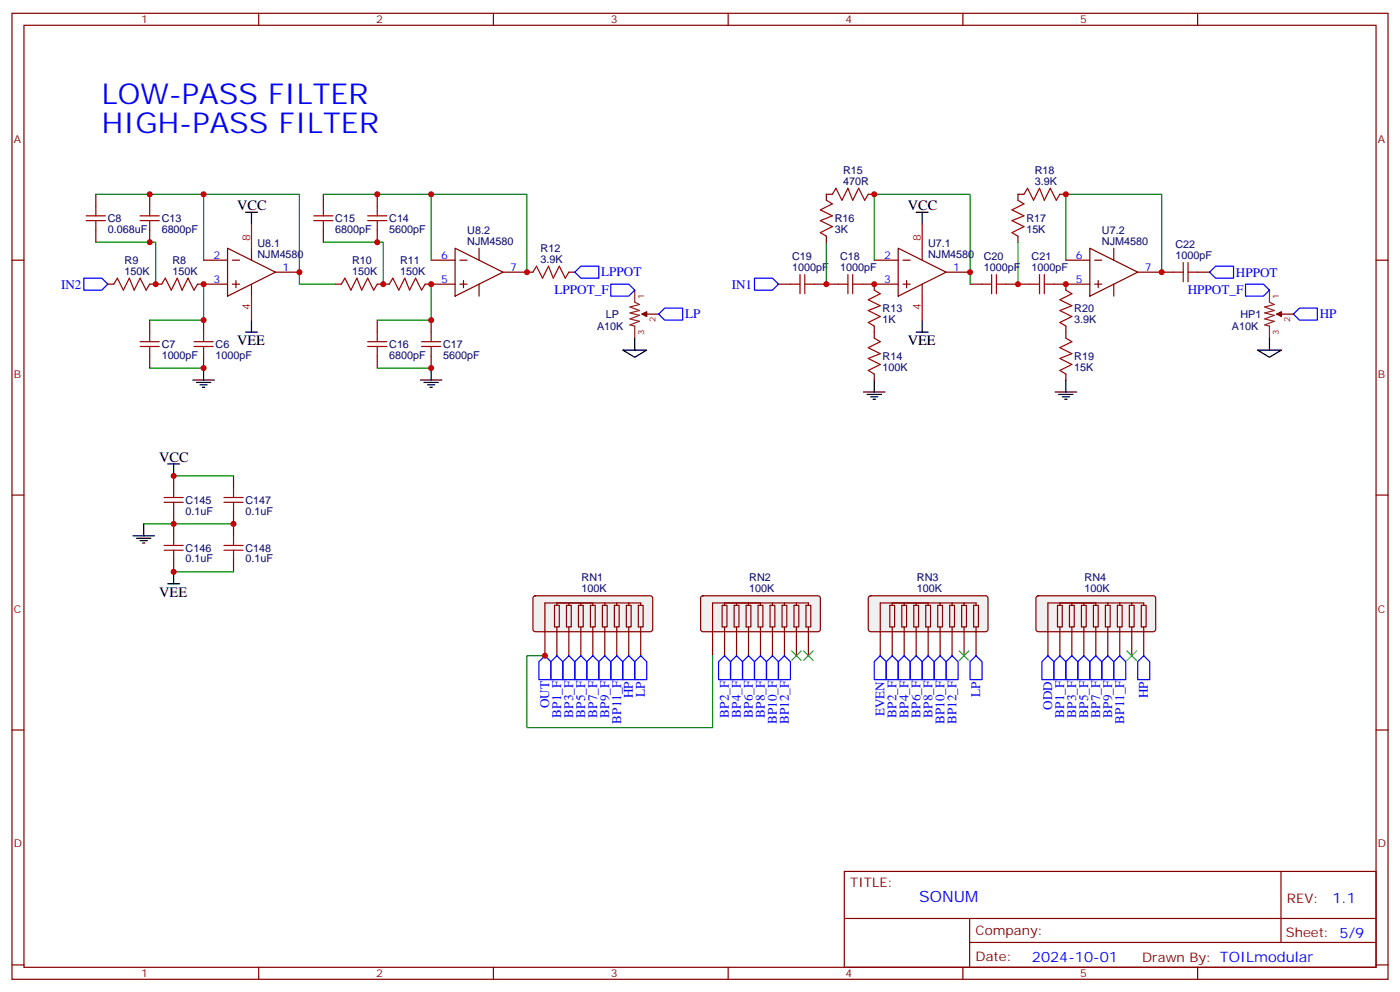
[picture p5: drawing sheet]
<svg xmlns="http://www.w3.org/2000/svg" width="412mm" height="292mm" viewBox="0 0 412 292" stroke-linecap="round" stroke-linejoin="round" font-family="sans-serif">
<g fill="none" stroke="#870000" stroke-width=".35">
<path d="M3.5 3.9h405.4v284.4h-405.4zM7.1 7.4h398.2v277.3h-398.2zM76.2 3.9v3.5M145.3 3.9v3.5M214.5 3.9v3.5M283.6 3.9v3.5M352.8 3.9v3.5M28.2 57.2v3.5M44.1 57.2v3.5M95.2 57.2v3.5M111.1 57.2v3.5M245.2 57.2h-1.8v1.7"/>
<path d="M255.8 57.2h1.7M301.6 57.2h-1.7v1.7M312.2 57.2h1.8M3.5 76.6h3.6M28.2 67.8v3.5M44.1 67.8v3.5M60 76.6h7M67 73.1l14.1 7-14.1 7.1zM68.4 76.6h2.2M74.1 73.1v3.5M95.2 67.8v3.5M111.1 67.8v3.5"/>
<path d="M127 76.6h7.1M134.1 73.1l14.1 7-14.1 7.1zM135.5 76.6h2.1M141.1 73.1v3.5M243.4 69.5v1.8M257.5 76.6h7.1M264.6 73.1l14.1 7-14.1 7.1zM266 76.6h2.1M271.6 73.1v3.5M299.9 69.5v1.8M314 76.6h7M321 73.1l14.1 7-14.1 7.1z"/>
<path d="M322.4 76.6h2.2M328.1 73.1v3.5M405.3 76.6h3.6M31.7 83.6h1.8M44.1 83.6h3.5M44.1 94.2v3.6M58.2 83.6h8.8M60 94.2v3.6M68.4 83.6h2.2M69.5 82.6v2.1M74.1 83.6v3.6M81.1 80.1h7.1"/>
<path d="M98.8 83.6h1.7M111.1 83.6h3.6M111.1 94.2v3.6M125.2 83.6h8.9M127 94.2v3.6M135.5 83.6h2.1M136.5 82.6v2.1M141.1 83.6v3.6M148.2 80.1h8.8M167.6 80.1h1.7M190.5 92.5h3.5M229.3 83.6h3.5"/>
<path d="M239.9 83.6h7M254 83.6h10.6M257.5 83.6v1.8M257.5 96v3.5M266 83.6h2.1M267.1 82.6v2.1M271.6 83.6v3.6M278.7 80.1h7.1M285.8 83.6h3.5M296.3 83.6h7.1M310.4 83.6h10.6M314 83.6v1.8"/>
<path d="M314 96v3.5M322.4 83.6h2.2M323.5 82.6v2.1M328.1 83.6v3.6M335.1 80.1h10.6M352.8 80.1h3.5M377.5 92.5h3.5M44.1 104.8v3.5M60 104.8v3.5M111.1 104.8v3.5M127 104.8v3.5M257.5 110.1v1.8"/>
<path d="M314 110.1v1.8M3.5 145.7h3.6M51.2 140.1v3.5M51.2 150.7v7M68.8 140.1v3.5M68.8 150.7v7M405.3 145.7h3.6M51.2 164.8v3.5M68.8 164.8v3.5M3.5 214.9h3.6M405.3 214.9h3.6M248.7 256.5h156.6v28.2h-156.6z"/>
<path d="M377.3 256.5v20.9M248.7 270.4h156.5M285.6 277.4h119.6M285.6 270.4v14.1M3.5 284h3.6M76.2 284.7v3.6M145.3 284.7v3.6M214.5 284.7v3.6M283.6 284.7v3.6M352.8 284.7v3.6M405.3 284h3.6"/>
</g>
<g fill="none" stroke="#008700" stroke-width=".35">
<path d="M28.2 57.2h31.8M95.2 57.2h31.8M28.2 71.3h17.7v12.3M60 76.6v-19.4h28.2v26.4h10.6M95.2 71.3h17.7v12.3M127 76.6v-19.4h28.2v22.9M243.4 71.3v12.3M257.5 76.6v-19.4h28.3v26.4M299.9 71.3v12.3M314 76.6v-19.4h28.2v22.9M60 83.6v10.6h-15.9M127 83.6v10.6h-15.9"/>
<path d="M44.1 108.3h15.9M111.1 108.3h15.9M42.3 154.2h26.5M51.2 140.1h17.6M51.2 168.3h17.6"/>
</g>
<g fill="none" stroke="#000" stroke-width=".35">
<path d="M72.3 62.5h3.5M74.1 62.5v3.5M269.9 62.5h3.5M271.6 62.5v3.5M72.3 97.8h3.5M74.1 94.2v3.6M269.9 97.8h3.5M271.6 94.2v3.6M56.8 111.9h6.3M57.9 112.6h4.2M58.9 113.3h2.1M59.6 114h.7"/>
<path d="M60 108.3v3.6M123.8 111.9h6.4M124.9 112.6h4.2M125.9 113.3h2.2M126.6 114h.8M127 108.3v3.6M254.4 115.4h6.3M255.4 116.1h4.2M256.5 116.8h2.1M257.2 117.5h.7M257.5 111.9v3.5M310.8 115.4h6.3"/>
<path d="M311.9 116.1h4.2M312.9 116.8h2.1M313.6 117.5h.7M314 111.9v3.5M49.4 136.6h3.5M51.2 136.6v3.5M39.2 157.7h6.3M40.2 158.4h4.2M41.3 159.1h2.1M42 159.8h.7M42.3 154.2v3.5M49.4 171.8h3.5"/>
<path d="M51.2 168.3v3.5"/>
</g>
<g fill="none" stroke="#a10000" stroke-width=".35">
<path d="M243.4 58.9l1.8 1.1-3.5 1.8 3.5 1.7-3.5 1.4 3.5 1.8-3.5 1.8 1.7 1M245.2 57.2l1-1.8 1.8 3.5 1.8-3.5 1.4 3.5 1.7-3.5 1.8 3.5 1.1-1.7M299.9 58.9l1.7 1.1-3.5 1.8 3.5 1.7-3.5 1.4 3.5 1.8-3.5 1.8 1.8 1M301.6 57.2l1.1-1.8 1.7 3.5 1.8-3.5 1.4 3.5 1.8-3.5 1.7 3.5 1.1-1.7M25.4 63.5h5.6M25.4 64.9h5.6M28.2 60.7v2.8M28.2 64.9v2.9M41.3 63.5h5.6M41.3 64.9h5.6M44.1 60.7v2.8M44.1 64.9v2.9"/>
<path d="M92.4 63.5h5.7M92.4 64.9h5.7M95.2 60.7v2.8M95.2 64.9v2.9M108.3 63.5h5.6M108.3 64.9h5.6M111.1 60.7v2.8M111.1 64.9v2.9M348.5 77.3v5.6M350 77.3v5.6M33.5 83.6l1.1-1.7 1.7 3.5 1.8-3.5 1.4 3.5 1.8-3.5 1.7 3.5 1.1-1.8M44.1 97.8v2.8"/>
<path d="M47.6 83.6l1.1-1.7 1.7 3.5 1.8-3.5 1.4 3.5 1.8-3.5 1.7 3.5 1.1-1.8M60 97.8v2.8M100.5 83.6l1.1-1.7 1.8 3.5 1.7-3.5 1.4 3.5 1.8-3.5 1.8 3.5 1-1.8M111.1 97.8v2.8M114.7 83.6l1-1.7 1.8 3.5 1.7-3.5 1.4 3.5 1.8-3.5 1.8 3.5 1-1.8M127 97.8v2.8M157 80.1l1-1.7 1.8 3.5 1.8-3.5 1.4 3.5 1.7-3.5 1.8 3.5 1.1-1.8M232.8 83.6h2.9M235.7 80.8v5.7M237.1 83.6h2.8M237.1 80.8v5.7M246.9 83.6h2.9"/>
<path d="M249.8 80.8v5.7M251.2 83.6h2.8M251.2 80.8v5.7M257.5 99.5l1.8 1.1-3.5 1.7 3.5 1.8-3.5 1.4 3.5 1.8-3.5 1.7 1.7 1.1M257.5 85.4l1.8 1.1-3.5 1.7 3.5 1.8-3.5 1.4 3.5 1.8-3.5 1.7 1.7 1.1M289.3 83.6h2.8M292.1 80.8v5.7M293.5 83.6h2.8M293.5 80.8v5.7M303.4 83.6h2.8M306.2 80.8v5.7M307.6 83.6h2.8"/>
<path d="M307.6 80.8v5.7M314 85.4l1.7 1.1-3.5 1.7 3.5 1.8-3.5 1.4 3.5 1.8-3.5 1.7 1.8 1.1M314 99.5l1.7 1.1-3.5 1.7 3.5 1.8-3.5 1.4 3.5 1.8-3.5 1.7 1.8 1.1M345.7 80.1h2.8M350 80.1h2.8M41.3 100.6h5.6M41.3 102h5.6M44.1 102v2.8M57.1 100.6h5.7M57.1 102h5.7M60 102v2.8M108.3 100.6h5.6"/>
<path d="M108.3 102h5.6M111.1 102v2.8M124.2 100.6h5.6M124.2 102h5.6M127 102v2.8M48.3 146.4h5.7M48.3 147.8h5.7M51.2 143.6v2.8M51.2 147.8v2.9M51.2 157.7v2.8M66 146.4h5.6M66 147.8h5.6"/>
<path d="M68.8 143.6v2.8M68.8 147.8v2.9M68.8 157.7v2.8M48.3 160.5h5.7M48.3 162h5.7M51.2 162v2.8M66 160.5h5.6M66 162h5.6M68.8 162v2.8"/>
</g>
<path d="M187 85.4v3.5l1.4 .7-2.8 .7 2.8 1.1-2.8 .7 2.8 .7-2.8 1.1 2.8 .7-2.8 1 1.4 .4v3.5M189.1 92.5h1.4M373.9 85.4v3.5l1.5 .7-2.9 .7 2.9 1.1-2.9 .7 2.9 .7-2.9 1.1 2.9 .7-2.9 1 1.4 .4v3.5M376.1 92.5h1.4" fill="none" stroke="#8c2424" stroke-width=".35"/>
<g fill="#870000" stroke="#870000" stroke-width=".35">
<path d="M376.1 92.5l1.4-.7v1.4z"/>
<path d="M189.1 92.5l1.4-.7v1.4z"/>
</g>
<path d="M24.7 81.9h5.3l1.7 1.7-1.7 1.8h-5.3zM194 92.5l1.8-1.8h5.3v3.5h-5.3zM222.2 81.9h5.3l1.8 1.7-1.8 1.8h-5.3zM381 92.5l1.8-1.8h5.3v3.5h-5.3z" fill="none" stroke="#00f" stroke-width=".35"/>
<path d="M74.1 66v7.1M271.6 66v7.1M74.1 87.2v7M271.6 87.2v7" fill="none" stroke="#f00" stroke-width=".35"/>
<path d="M157.2 175.6l.5-.2h34.1l.5 .7-.1 9.4-.6 .4h-34.2l-.4-.7v-9.1z" fill="#f0f0f0" stroke="#870000" stroke-width=".35"/>
<g fill="none" stroke="#870000" stroke-width=".35">
<path d="M163.3 178.2h1.4v6.3h-1.4zM164 177.5v.7M166.9 178.2h1.4v6.3h-1.4zM167.6 177.5v.7M170.4 178.2h1.4v6.3h-1.4zM171.1 177.5v.7M173.9 178.2h1.4v6.3h-1.4zM174.6 177.5v.7M177.4 178.2h1.5v6.3h-1.5zM178.2 177.5v.7M181 178.2h1.4v6.3h-1.4zM181.7 177.5v.7"/>
<path d="M184.5 178.2h1.4v6.3h-1.4zM185.2 177.5v.7M188 178.2h1.4v6.3h-1.4zM188.7 178.2v-.7h-28.2v15.5M164 184.5v8.5M167.6 184.5v8.5M171.1 184.5v8.5M174.6 184.5v8.5M178.2 184.5v8.5M181.7 184.5v8.5M185.2 184.5v8.5M188.7 184.5v8.5"/>
</g>
<path d="M206.6 175.6l.5-.2h34.1l.5 .7-.1 9.4-.7 .4h-34.1l-.4-.7v-9.1z" fill="#f0f0f0" stroke="#870000" stroke-width=".35"/>
<g fill="none" stroke="#870000" stroke-width=".35">
<path d="M212.7 178.2h1.4v6.3h-1.4zM213.4 177.5v.7M216.3 178.2h1.4v6.3h-1.4zM217 177.5v.7M219.8 178.2h1.4v6.3h-1.4zM220.5 177.5v.7M223.3 178.2h1.4v6.3h-1.4zM224 177.5v.7M226.8 178.2h1.4v6.3h-1.4zM227.5 177.5v.7M230.4 178.2h1.4v6.3h-1.4zM231.1 177.5v.7"/>
<path d="M233.9 178.2h1.4v6.3h-1.4zM234.6 177.5v.7M237.4 178.2h1.4v6.3h-1.4zM238.1 178.2v-.7h-28.2v15.5M213.4 184.5v8.5M217 184.5v8.5M220.5 184.5v8.5M224 184.5v8.5M227.5 184.5v8.5M231.1 184.5v8.5M234.6 184.5v8.5M238.1 184.5v8.5"/>
</g>
<path d="M256 175.6l.5-.2h34.1l.4 .7v9.4l-.7 .4h-34.1l-.4-.7v-9.1z" fill="#f0f0f0" stroke="#870000" stroke-width=".35"/>
<g fill="none" stroke="#870000" stroke-width=".35">
<path d="M262.1 178.2h1.4v6.3h-1.4zM262.8 177.5v.7M265.6 178.2h1.5v6.3h-1.5zM266.3 177.5v.7M269.2 178.2h1.4v6.3h-1.4zM269.9 177.5v.7M272.7 178.2h1.4v6.3h-1.4zM273.4 177.5v.7M276.2 178.2h1.4v6.3h-1.4zM276.9 177.5v.7M279.8 178.2h1.4v6.3h-1.4zM280.5 177.5v.7"/>
<path d="M283.3 178.2h1.4v6.3h-1.4zM284 177.5v.7M286.8 178.2h1.4v6.3h-1.4zM287.5 178.2v-.7h-28.2v15.5M262.8 184.5v8.5M266.3 184.5v8.5M269.9 184.5v8.5M273.4 184.5v8.5M276.9 184.5v8.5M280.5 184.5v8.5M284 184.5v8.5M287.5 184.5v8.5"/>
</g>
<path d="M305.4 175.6l.5-.2h34.1l.4 .7v9.4l-.7 .4h-34.1l-.4-.7v-9.1z" fill="#f0f0f0" stroke="#870000" stroke-width=".35"/>
<g fill="none" stroke="#870000" stroke-width=".35">
<path d="M311.5 178.2h1.4v6.3h-1.4zM312.2 177.5v.7M315 178.2h1.4v6.3h-1.4zM315.7 177.5v.7M318.6 178.2h1.4v6.3h-1.4zM319.3 177.5v.7M322.1 178.2h1.4v6.3h-1.4zM322.8 177.5v.7M325.6 178.2h1.4v6.3h-1.4zM326.3 177.5v.7M329.1 178.2h1.5v6.3h-1.5zM329.8 177.5v.7"/>
<path d="M332.7 178.2h1.4v6.3h-1.4zM333.4 177.5v.7M336.2 178.2h1.4v6.3h-1.4zM336.9 178.2v-.7h-28.2v15.5M312.2 184.5v8.5M315.7 184.5v8.5M319.3 184.5v8.5M322.8 184.5v8.5M326.3 184.5v8.5M329.8 184.5v8.5M333.4 184.5v8.5M336.9 184.5v8.5"/>
</g>
<g fill="none" stroke="#00f" stroke-width=".35">
<path d="M358.1 78.4h5.3v3.5h-5.3l-1.8-1.8zM169.3 80.1l1.8-1.7h5.3v3.5h-5.3zM179.9 83.6h5.3l1.8 1.8-1.8 1.8h-5.3zM366.9 83.6h5.3l1.7 1.8-1.7 1.8h-5.3zM160.5 193l1.8 1.8v5.3h-3.6v-5.3zM164 193l1.8 1.8v5.3h-3.5v-5.3zM167.6 193l1.7 1.8v5.3h-3.5v-5.3zM171.1 193l1.8 1.8v5.3h-3.6v-5.3zM174.6 193l1.8 1.8v5.3h-3.5v-5.3zM178.2 193l1.7 1.8v5.3h-3.5v-5.3zM181.7 193l1.7 1.8v5.3h-3.5v-5.3zM185.2 193l1.8 1.8v5.3h-3.6v-5.3z"/>
<path d="M188.7 193l1.8 1.8v5.3h-3.5v-5.3zM213.4 193l1.8 1.8v5.3h-3.5v-5.3zM217 193l1.7 1.8v5.3h-3.5v-5.3zM220.5 193l1.7 1.8v5.3h-3.5v-5.3zM224 193l1.8 1.8v5.3h-3.6v-5.3zM227.5 193l1.8 1.8v5.3h-3.5v-5.3zM231.1 193l1.7 1.8v5.3h-3.5v-5.3zM259.3 193l1.8 1.8v5.3h-3.6v-5.3zM262.8 193l1.8 1.8v5.3h-3.5v-5.3zM266.3 193l1.8 1.8v5.3h-3.5v-5.3zM269.9 193l1.7 1.8v5.3h-3.5v-5.3zM273.4 193l1.8 1.8v5.3h-3.6v-5.3z"/>
<path d="M276.9 193l1.8 1.8v5.3h-3.5v-5.3zM280.5 193l1.7 1.8v5.3h-3.5v-5.3zM287.5 193l1.8 1.8v5.3h-3.5v-5.3zM308.7 193l1.7 1.8v5.3h-3.5v-5.3zM312.2 193l1.8 1.8v5.3h-3.6v-5.3zM315.7 193l1.8 1.8v5.3h-3.5v-5.3zM319.3 193l1.7 1.8v5.3h-3.5v-5.3zM322.8 193l1.8 1.8v5.3h-3.6v-5.3zM326.3 193l1.8 1.8v5.3h-3.5v-5.3zM329.8 193l1.8 1.8v5.3h-3.5v-5.3zM336.9 193l1.8 1.8v5.3h-3.6v-5.3z"/>
</g>
<path d="M233.2 191.6l2.8 2.8M236 191.6l-2.8 2.8M236.7 191.6l2.8 2.8M239.5 191.6l-2.8 2.8M282.6 191.6l2.8 2.8M285.4 191.6l-2.8 2.8M332 191.6l2.8 2.8M334.8 191.6l-2.8 2.8" fill="none" stroke="#3c3" stroke-width=".35"/>
<path d="M160.5 193h-5.3v21.2h54.7v-21.2" fill="none" stroke="#008700" stroke-width=".35"/>
<path d="M187 99.5v3.5M373.9 99.5v3.5M183.4 103h7.1l-3.5 2.2zM370.4 103h7.1l-3.6 2.2z" fill="none" stroke="#000" stroke-width=".35"/>
<g fill="#c00">
<circle cx="51.2" cy="154.2" r=".88"/>
<circle cx="51.2" cy="168.3" r=".88"/>
<circle cx="51.2" cy="140.1" r=".88"/>
<circle cx="68.8" cy="154.2" r=".88"/>
<circle cx="285.8" cy="80.1" r=".88"/>
<circle cx="314" cy="57.2" r=".88"/>
<circle cx="299.9" cy="83.6" r=".88"/>
<circle cx="243.4" cy="83.6" r=".88"/>
<circle cx="257.5" cy="57.2" r=".88"/>
<circle cx="257.5" cy="83.6" r=".88"/>
<circle cx="88.2" cy="80.1" r=".88"/>
<circle cx="127" cy="94.2" r=".88"/>
<circle cx="127" cy="108.3" r=".88"/>
<circle cx="127" cy="57.2" r=".88"/>
<circle cx="111.1" cy="57.2" r=".88"/>
<circle cx="112.9" cy="83.6" r=".88"/>
<circle cx="111.1" cy="71.3" r=".88"/>
<circle cx="44.1" cy="71.3" r=".88"/>
<circle cx="45.9" cy="83.6" r=".88"/>
<circle cx="44.1" cy="57.2" r=".88"/>
<circle cx="60" cy="57.2" r=".88"/>
<circle cx="60" cy="108.3" r=".88"/>
<circle cx="60" cy="94.2" r=".88"/>
<circle cx="60" cy="83.6" r=".88"/>
<circle cx="160.5" cy="193" r=".88"/>
<circle cx="127" cy="83.6" r=".88"/>
<circle cx="155.2" cy="80.1" r=".88"/>
<circle cx="314" cy="83.6" r=".88"/>
<circle cx="342.2" cy="80.1" r=".88"/>
</g>
<g font-size="8.5" fill="#00f">
<text x="30" y="30.7">LOW-PASS FILTER</text>
<text x="30" y="39.2">HIGH-PASS FILTER</text>
</g>
<text font-size="4.6" fill="#00f" x="270.8" y="265.5">SONUM</text>
<g font-size="4.2">
<text x="69.8" y="61.8">VCC</text>
<text x="267.4" y="61.8">VCC</text>
<text x="69.8" y="101.6">VEE</text>
<text x="267.4" y="101.6">VEE</text>
<text x="46.9" y="135.9">VCC</text>
<text x="46.9" y="175.7">VEE</text>
</g>
<g font-size="4.2" fill="#00f">
<text x="392.5" y="265.8">1.1</text>
<text x="304" y="283.1">2024-10-01</text>
</g>
<g font-size="3.9" fill="#00f">
<text x="177.1" y="81.4">LPPOT</text>
<text x="364.1" y="81.4">HPPOT</text>
<text x="18" y="84.9">IN2</text>
<text x="163.3" y="86.7">LPPOT_F</text>
<text x="215.5" y="84.9">IN1</text>
<text x="349.9" y="86.7">HPPOT_F</text>
<text x="201.8" y="93.7">LP</text>
<text x="388.8" y="93.7">HP</text>
<text x="161.8" y="208.5" transform="rotate(-90 161.8 208.5)">OUT</text>
<text x="186.5" y="205.6" transform="rotate(-90 186.5 205.6)">HP</text>
<text x="190" y="205.2" transform="rotate(-90 190 205.2)">LP</text>
<text x="288.8" y="205.2" transform="rotate(-90 288.8 205.2)">LP</text>
<text x="309.9" y="208.9" transform="rotate(-90 309.9 208.9)">ODD</text>
<text x="338.2" y="205.6" transform="rotate(-90 338.2 205.6)">HP</text>
<text x="165.3" y="211.2" transform="rotate(-90 165.3 211.2)">BP1_F</text>
<text x="168.8" y="211.2" transform="rotate(-90 168.8 211.2)">BP3_F</text>
<text x="172.3" y="211.2" transform="rotate(-90 172.3 211.2)">BP5_F</text>
<text x="175.9" y="211.2" transform="rotate(-90 175.9 211.2)">BP7_F</text>
<text x="179.4" y="211.2" transform="rotate(-90 179.4 211.2)">BP9_F</text>
<text x="182.9" y="213" transform="rotate(-90 182.9 213)">BP11_F</text>
<text x="214.7" y="211.2" transform="rotate(-90 214.7 211.2)">BP2_F</text>
<text x="218.2" y="211.2" transform="rotate(-90 218.2 211.2)">BP4_F</text>
<text x="221.7" y="211.2" transform="rotate(-90 221.7 211.2)">BP6_F</text>
<text x="225.3" y="211.2" transform="rotate(-90 225.3 211.2)">BP8_F</text>
<text x="228.8" y="213.1" transform="rotate(-90 228.8 213.1)">BP10_F</text>
<text x="232.3" y="213.1" transform="rotate(-90 232.3 213.1)">BP12_F</text>
<text x="260.5" y="210.8" transform="rotate(-90 260.5 210.8)">EVEN</text>
<text x="264.1" y="211.2" transform="rotate(-90 264.1 211.2)">BP2_F</text>
<text x="267.6" y="211.2" transform="rotate(-90 267.6 211.2)">BP4_F</text>
<text x="271.1" y="211.2" transform="rotate(-90 271.1 211.2)">BP6_F</text>
<text x="274.7" y="211.2" transform="rotate(-90 274.7 211.2)">BP8_F</text>
<text x="278.2" y="213.1" transform="rotate(-90 278.2 213.1)">BP10_F</text>
<text x="281.7" y="213.1" transform="rotate(-90 281.7 213.1)">BP12_F</text>
<text x="313.5" y="211.2" transform="rotate(-90 313.5 211.2)">BP1_F</text>
<text x="317" y="211.2" transform="rotate(-90 317 211.2)">BP3_F</text>
<text x="320.5" y="211.2" transform="rotate(-90 320.5 211.2)">BP5_F</text>
<text x="324" y="211.2" transform="rotate(-90 324 211.2)">BP7_F</text>
<text x="327.6" y="211.2" transform="rotate(-90 327.6 211.2)">BP9_F</text>
<text x="331.1" y="213" transform="rotate(-90 331.1 213)">BP11_F</text>
</g>
<g font-size="3.9" fill="#800">
<text x="250.5" y="261.1">TITLE:</text>
<text x="379.1" y="265.8">REV:</text>
<text x="287.4" y="275.3">Company:</text>
<text x="378.7" y="275.9">Sheet: 5/9</text>
<text x="287.4" y="283">Date:</text>
<text x="336.4" y="283.1">Drawn By: TOILmodular</text>
</g>
<g font-size="3.2" fill="#800">
<text x="41.6" y="6.9">1</text>
<text x="110.8" y="6.9">2</text>
<text x="179.9" y="6.9">3</text>
<text x="249.1" y="6.9">4</text>
<text x="318.2" y="6.9">5</text>
<text x="4.1" y="42">A</text>
<text x="405.9" y="42">A</text>
<text x="4.1" y="111.2">B</text>
<text x="405.9" y="111.2">B</text>
<text x="4.1" y="180.3">C</text>
<text x="405.9" y="180.3">C</text>
<text x="4.1" y="249.4">D</text>
<text x="405.9" y="249.4">D</text>
<text x="41.6" y="287.7">1</text>
<text x="110.8" y="287.7">2</text>
<text x="179.9" y="287.7">3</text>
<text x="249.1" y="287.7">4</text>
<text x="318.2" y="287.7">5</text>
</g>
<g font-size="3.2" fill="#000080">
<text x="248.4" y="51.2">R15</text>
<text x="304.8" y="51.2">R18</text>
<text x="248.4" y="54.4">470R</text>
<text x="304.8" y="54.4">3.9K</text>
<text x="31.7" y="65.4">C8</text>
<text x="47.6" y="65.4">C13</text>
<text x="98.8" y="65.4">C15</text>
<text x="114.7" y="65.4">C14</text>
<text x="245.9" y="65.4">R16</text>
<text x="302.3" y="65.4">R17</text>
<text x="31.7" y="68.6">0.068uF</text>
<text x="47.6" y="68.6">6800pF</text>
<text x="98.8" y="68.6">6800pF</text>
<text x="114.7" y="68.6">5600pF</text>
<text x="137.6" y="68.8">U8.2</text>
<text x="245.9" y="68.6">3K</text>
<text x="302.3" y="68.6">15K</text>
<text x="324.6" y="68.8">U7.2</text>
<text x="36.7" y="77.6">R9</text>
<text x="50.8" y="77.6">R8</text>
<text x="75.9" y="76">NJM4580</text>
<text x="75.9" y="72.8">U8.1</text>
<text x="103.7" y="77.6">R10</text>
<text x="117.8" y="77.6">R11</text>
<text x="137.6" y="72">NJM4580</text>
<text x="159.3" y="77.3">3.9K</text>
<text x="159.3" y="74.1">R12</text>
<text x="233.3" y="76.6">C19</text>
<text x="247.5" y="76.6">C18</text>
<text x="273.4" y="76">NJM4580</text>
<text x="273.4" y="72.8">U7.1</text>
<text x="289.8" y="76.6">C20</text>
<text x="303.9" y="76.6">C21</text>
<text x="324.6" y="72">NJM4580</text>
<text x="346.2" y="76.2">1000pF</text>
<text x="346.2" y="73.1">C22</text>
<text x="36.7" y="80.8">150K</text>
<text x="50.8" y="80.8">150K</text>
<text x="103.7" y="80.8">150K</text>
<text x="117.8" y="80.8">150K</text>
<text x="233.3" y="79.8">1000pF</text>
<text x="247.5" y="79.8">1000pF</text>
<text x="289.8" y="79.8">1000pF</text>
<text x="303.9" y="79.8">1000pF</text>
<text x="178.4" y="93.6">LP</text>
<text x="260" y="95">1K</text>
<text x="260" y="91.8">R13</text>
<text x="316.4" y="95">3.9K</text>
<text x="316.4" y="91.8">R20</text>
<text x="365.4" y="93.6">HP1</text>
<text x="175.9" y="97.1">A10K</text>
<text x="362.9" y="97.1">A10K</text>
<text x="47.6" y="105.6">1000pF</text>
<text x="47.6" y="102.4">C7</text>
<text x="63.5" y="105.6">1000pF</text>
<text x="63.5" y="102.4">C6</text>
<text x="114.7" y="105.6">6800pF</text>
<text x="114.7" y="102.4">C16</text>
<text x="130.5" y="105.6">5600pF</text>
<text x="130.5" y="102.4">C17</text>
<text x="260" y="105.9">R14</text>
<text x="316.4" y="105.9">R19</text>
<text x="260" y="109.1">100K</text>
<text x="316.4" y="109.1">15K</text>
<text x="54.7" y="148.2">C145</text>
<text x="72.3" y="148.2">C147</text>
<text x="54.7" y="151.5">0.1uF</text>
<text x="72.3" y="151.5">0.1uF</text>
<text x="54.7" y="165.6">0.1uF</text>
<text x="54.7" y="162.4">C146</text>
<text x="72.3" y="165.6">0.1uF</text>
<text x="72.3" y="162.4">C148</text>
<text x="171.3" y="171.1">RN1</text>
<text x="220.7" y="171.1">RN2</text>
<text x="270.1" y="171.1">RN3</text>
<text x="319.5" y="171.1">RN4</text>
<text x="171.3" y="174.3">100K</text>
<text x="220.7" y="174.3">100K</text>
<text x="270.1" y="174.3">100K</text>
<text x="319.5" y="174.3">100K</text>
</g>
<g font-size="3.2" fill="#f00">
<text x="73.7" y="70.9" transform="rotate(-90 73.7 70.9)">8</text>
<text x="271.3" y="70.9" transform="rotate(-90 271.3 70.9)">8</text>
<text x="73.7" y="91.3" transform="rotate(-90 73.7 91.3)">4</text>
<text x="271.3" y="91.3" transform="rotate(-90 271.3 91.3)">4</text>
</g>
<g font-size="3.2" fill="#00f">
<text x="62.9" y="76.2">2</text>
<text x="129.9" y="76.2">6</text>
<text x="260.4" y="76.2">2</text>
<text x="316.9" y="76.2">6</text>
<text x="62.9" y="83.3">3</text>
<text x="83.3" y="79.8">1</text>
<text x="129.9" y="83.3">5</text>
<text x="150.3" y="79.8">7</text>
<text x="260.4" y="83.3">3</text>
<text x="280.8" y="79.8">1</text>
<text x="316.9" y="83.3">5</text>
<text x="337.3" y="79.8">7</text>
</g>
<g font-size="2.5" fill="#800">
<text x="189.7" y="88.1" transform="rotate(-90 189.7 88.1)">1</text>
<text x="376.7" y="88.1" transform="rotate(-90 376.7 88.1)">1</text>
<text x="193.1" y="94.6" transform="rotate(-90 193.1 94.6)">2</text>
<text x="380.1" y="94.6" transform="rotate(-90 380.1 94.6)">2</text>
<text x="189.7" y="98.7" transform="rotate(-90 189.7 98.7)">3</text>
<text x="376.7" y="98.7" transform="rotate(-90 376.7 98.7)">3</text>
</g>
</svg>
